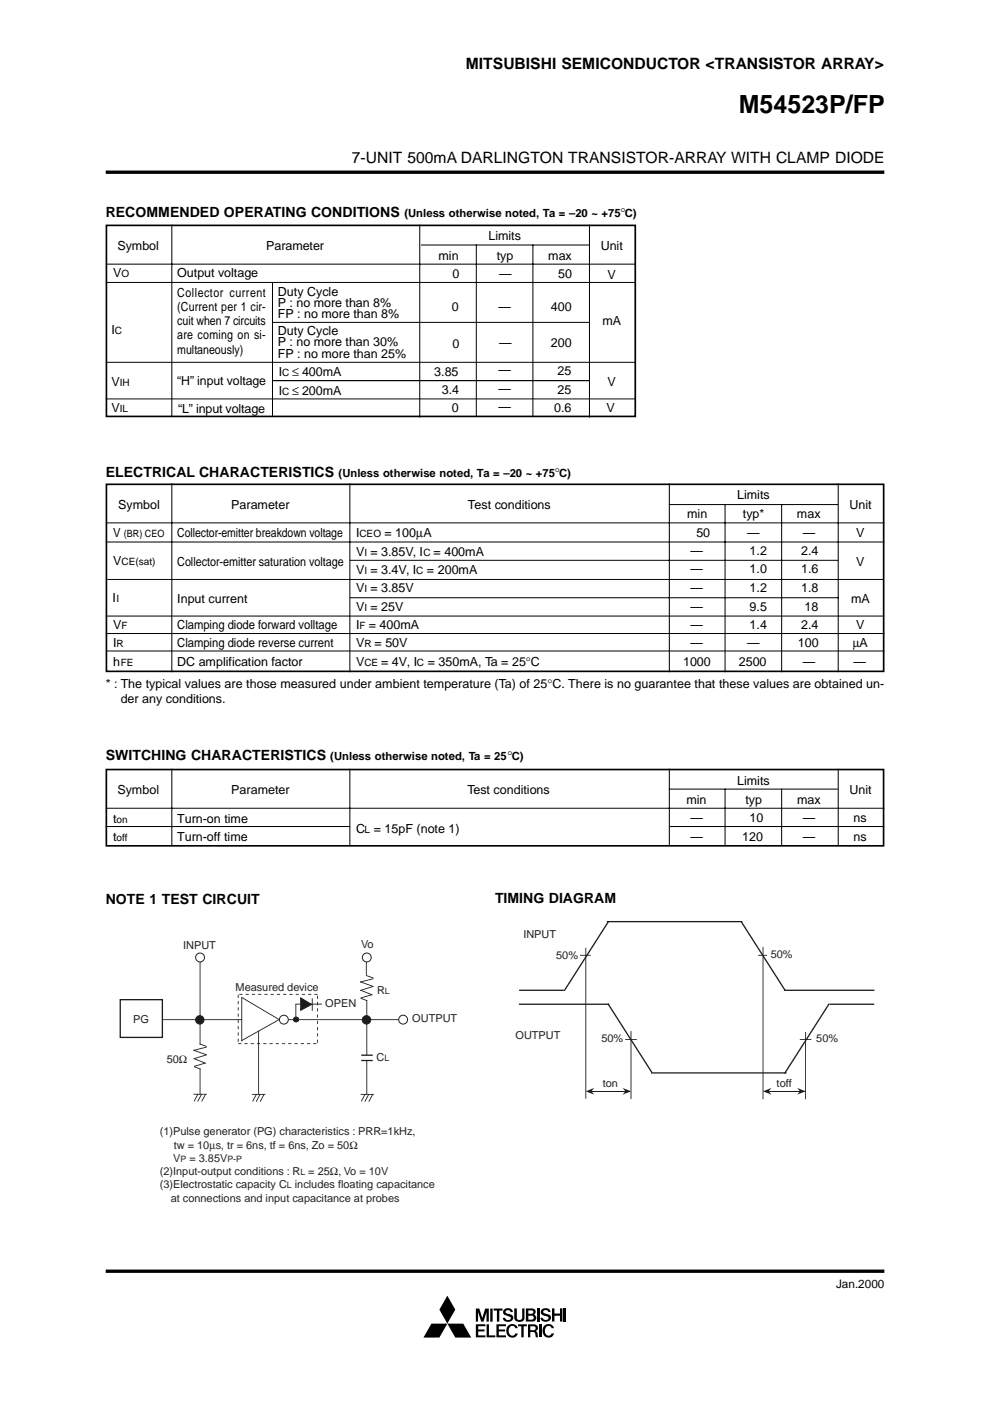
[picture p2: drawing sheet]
<svg xmlns="http://www.w3.org/2000/svg" width="210mm" height="297mm" viewBox="0 0 210 297" stroke-linecap="round" stroke-linejoin="round" font-family="sans-serif">
<path d="M22.4 36.5h165.1M22.4 269.5h165.1" fill="none" stroke="#000" stroke-width=".71" stroke-linecap="butt"/>
<path d="M94.8 274.7l1.7 2.9-1.7 3h3.4l1.7 3h-3.4l-1.7-3-1.6 3h-3.4l1.7-3h3.3l-1.6-2.9zM100.9 277.4h.7l.7 2 .6-2h.7v2.8h-.4l-.1-2-.6 2h-.5l-.6-2-.1 2h-.4zM104.7 277.4h1.8v.5h-.6v2.3h-.5v-2.3h-.7zM106.8 277.7a1.1 1.1 0 0 1 1.1-.3 1.1 1.1 0 0 1 .8 .8h-.1a.3 .3 0 0 1-.3 0 .3 .3 0 0 1-.2-.3 .5 .5 0 0 0-.6-.1 .5 .5 0 0 0-.3 .5l.7 .3a.86 .86 0 0 1 .9 .9 .86 .86 0 0 1-1 .8 .97 .97 0 0 1-1.2-.9h.2a.34 .34 0 0 1 .5 .3 .57 .57 0 0 0 .6 .2 .57 .57 0 0 0 .4-.6l-.7-.3a.84 .84 0 0 1-.8-1.3zM109 277.4h.6v2.2l.6 .3 .3-.2 .2-.2v-2.1h.5v2.3a1.17 1.17 0 0 1-1.2 .6 1.17 1.17 0 0 1-1-.9zM111.5 277.4h1.3a.68 .68 0 0 1 .8 .5 .68 .68 0 0 1-.3 .8 .78 .78 0 0 1 .4 .9 .78 .78 0 0 1-.8 .6h-1.4zM113.9 277.4h.5v2.8h-.5zM114.8 277.7a1.09 1.09 0 0 1 1.1-.4 1.09 1.09 0 0 1 .8 .9h-.1a.35 .35 0 0 1-.5-.3 .46 .46 0 0 0-.7-.1 .46 .46 0 0 0-.1 .6l.4 .1a.97 .97 0 0 1 1.1 1.1 1.19 1.19 0 0 1-1.2 .6 1.19 1.19 0 0 1-1-.8h.2a.33 .33 0 0 1 .5 .3l.1 .1a.62 .62 0 0 0 .9-.4l-.3-.3a1.16 1.16 0 0 1-1.3-1.1zM117 277.4h.6v1.1h1.1v-1.1h.5v2.8h-.5v-1.2h-1.1v1.2h-.6zM119.5 277.4h.5v2.8h-.5zM103.9 277.4h.5l.1 2.8h-.6z" fill="#000"/>
<g fill="#fff">
<path d="M112 277.8l.9 .1 .1 .5-.2 .1h-.8z"/>
<path d="M112 279h.9a.43 .43 0 0 1 .3 .5 .43 .43 0 0 1-.5 .3h-.7z"/>
</g>
<path d="M100.9 280.8h2v.4h-1.5v.7h1.3v.4h-1.3v.8h1.5v.4h-2zM103.2 280.8h.5v2.3h1.3v.4h-1.8zM105.3 280.8h2v.4h-1.5v.7h1.3v.4h-1.3v.8h1.5v.4h-2zM107.9 281a1.2 1.2 0 0 1 1.9 .6h-.5a.74 .74 0 0 0-.9-.5 .74 .74 0 0 0-.6 .9 .82 .82 0 0 0 .3 1 .82 .82 0 0 0 1 0l.2-.3h.5a1.27 1.27 0 0 1-1.6 .8 1.27 1.27 0 0 1-.8-1.6zM109.8 280.8h1.9v.4h-.7v2.3h-.5v-2.3h-.7zM111.9 280.8h1.4a.74 .74 0 0 1 .7 .6 .74 .74 0 0 1-.4 .8 1.44 1.44 0 0 1 .5 1.3h-.5a1.13 1.13 0 0 0-.5-1.1h-.7v1.1h-.5zM114.3 280.8h.5v2.7h-.5zM115.3 281.2a1.21 1.21 0 0 1 2.1 .4h-.4a.75 .75 0 0 0-1-.5 .75 .75 0 0 0-.5 1 .77 .77 0 0 0 .4 1 .77 .77 0 0 0 1-.4h.5a1.27 1.27 0 0 1-1.6 .8 1.27 1.27 0 0 1-.7-1.7z" fill="#000"/>
<path d="M112.4 281.2h.8a.42 .42 0 0 1 .4 .4 .42 .42 0 0 1-.4 .4h-.8z" fill="#fff"/>
<g fill="#231f20">
<path d="M110.2 209.8h9.2v.3h-9.2zM110.1 209.8h.1v.3h-.1zM119.4 209.8h.2v.3h-.2z"/>
<path d="M128.9 195.3l.2 .2-9.3 14.5-.2-.1zM119.6 209.9l.2 .1h-.3zM128.9 195.3l.2 .1v.1z"/>
<path d="M128.8 195.3h28.5v.2h-28.5zM128.7 195.3h.1v.2h-.1zM157.3 195.3h.1v.2h-.1z"/>
<path d="M157.2 195.7l.2-.2 9.2 14.4-.3 .1zM157.1 195.6l.3-.1-.2 .2zM166.3 210l.3-.1v.1z"/>
<path d="M166.4 209.8h18.9v.3h-18.9zM166.2 209.8h.2v.3h-.2zM185.3 209.8h.1v.3h-.1z"/>
<path d="M176 212.8h9.2v.3h-9.2zM185.2 212.8h.2v.3h-.2zM175.9 212.8h.1v.3h-.1z"/>
<path d="M175.6 212.8l.3 .2-9.3 14.6-.3-.2zM175.6 212.8l.3 .1v.1zM166.3 227.4l.3 .2-.3-.1z"/>
<path d="M138.2 227.3h28.4v.3h-28.4zM166.6 227.3h.2v.3h-.2zM138 227.3h.2v.3h-.2z"/>
<path d="M128.9 213l.2-.2 9.2 14.4-.3 .2zM138 227.4l.3-.2v.1zM128.8 212.9l.3-.1-.2 .2z"/>
<path d="M110.2 212.8h18.8v.3h-18.8zM129 212.8h.2v.3h-.2zM110 212.8h.2v.3h-.2z"/>
<path d="M123.1 202.4h2v.2h-2zM123 202.4l.1 .2zM125.1 202.4l.1 .2z"/>
<path d="M124.1 201h.2v31.9h-.2zM124.1 200.9l.2 .1zM124.1 232.9l.2 .1z"/>
<path d="M132.7 220.3h2.2v.2h-2.2zM132.6 220.3l.1 .2zM134.9 220.3l.1 .2z"/>
<path d="M133.7 218.7h.2v14.2h-.2zM133.7 218.6l.2 .1zM133.7 232.9l.2 .1z"/>
<path d="M170.7 218.9h.2v14.1h-.2zM170.7 218.8l.2 .1zM170.7 233l.2 .1z"/>
<path d="M161.7 200.9h.2v32.1h-.2zM161.7 200.8l.2 .1zM161.7 233l.2 .1z"/>
<path d="M160.8 202.4h1.7v.2h-1.7zM160.7 202.4l.1 .2zM162.5 202.4l.1 .2z"/>
<path d="M169.7 220.3h2.2v.2h-2.2zM169.6 220.3l.1 .2zM171.9 220.3l.1 .2z"/>
</g>
<path d="M124.4 231.4h9.2" fill="none" stroke="#231f20" stroke-width=".21"/>
<g fill="#231f20">
<path d="M124.2 231.4l1.8-.7-.6 .7 .6 .7z"/>
<path d="M132 230.7l1.8 .7-1.8 .7 .6-.7z"/>
</g>
<path d="M162 231.4h8.6" fill="none" stroke="#231f20" stroke-width=".21"/>
<g fill="#231f20">
<path d="M161.8 231.4l1.8-.7-.6 .7 .6 .7z"/>
<path d="M169 230.7l1.8 .7-1.8 .7 .6-.7z"/>
</g>
<path d="M25.5 211.9h8.9v8.1h-8.9z" fill="none" stroke="#231f20" stroke-width=".28"/>
<g fill="#231f20">
<path d="M34.4 216.1h16.9v.2h-16.9zM34.3 216.1l.1 .2zM51.3 216.1l.1 .2z"/>
<path d="M42.3 203.9h.2v17.5h-.2zM42.3 203.9h.2zM42.3 221.4l.2 .1z"/>
<path d="M42.5 221.3l1.3 .4-.1 .2-1.3-.4zM42.4 221.3v.2zM43.8 221.7v.3z"/>
<path d="M41.1 222.6l2.6-.7 .1 .2-2.7 .7zM43.7 221.9l.2 .2zM41 222.6l.1 .2z"/>
<path d="M41.1 222.6l2.7 .9-.1 .2-2.6-.9zM41 222.6l.1 .2zM43.8 223.5v.2z"/>
<path d="M41.1 224.4l2.6-.8 .1 .2-2.7 .8zM43.7 223.6l.2 .1zM41 224.4l.1 .2z"/>
<path d="M41.2 224.4l2.4 .9-.1 .2-2.3-.9zM41.1 224.4l.1 .2zM43.6 225.3v.2z"/>
<path d="M41.2 226l2.2-.7 .1 .2-2.3 .7zM43.4 225.3l.2 .2zM41.1 226l.1 .2z"/>
<path d="M41.2 226.1l1.3 .5-.1 .1-1.2-.4zM41.1 226.1l.1 .2zM42.5 226.6v.2z"/>
<path d="M42.3 226.6h.2v5.4h-.2zM42.3 226.5l.2 .1zM42.3 232l.2 .1z"/>
</g>
<circle cx="42.4" cy="216.2" r=".89" fill="#231f20" stroke="#231f20" stroke-width=".21"/>
<circle cx="42.4" cy="203" r=".94" fill="#fff" stroke="#231f20" stroke-width=".21"/>
<g fill="#231f20">
<path d="M51.2 211.6h.2v9.1h-.2zM51.2 211.5l.2 .1zM51.2 220.7l.2 .1z"/>
<path d="M51.3 211.4l7.8 4.6-.1 .2-7.8-4.6zM51.2 211.4v.2zM59.1 216v.2z"/>
<path d="M51.2 220.5l7.9-4.4 .1 .2-7.9 4.4zM51.1 220.6l.2 .1zM59.1 216.1l.2 .1z"/>
<path d="M61.2 216.1h23.3v.2h-23.3zM61.1 216.1l.1 .2zM84.5 216.1l.1 .2z"/>
<path d="M41.1 231.9h2.6v.2h-2.6zM41 231.9l.1 .2zM43.7 231.9l.1 .2z"/>
<path d="M41.9 232l.1 .1-.7 1.4-.2-.1zM41.9 231.9l.1 .2zM41.1 233.4l.1 .1z"/>
<path d="M42.6 232l.2 .1-.8 1.4-.1-.1zM42.7 231.9l.1 .2zM41.9 233.4l.1 .2z"/>
<path d="M43.5 232l.1 .1-.7 1.4-.2-.1zM43.5 231.9l.1 .2zM42.7 233.4l.1 .2z"/>
<path d="M53.5 231.9h2.6v.2h-2.6zM53.4 231.9l.1 .2zM56.1 231.9l.1 .2z"/>
<path d="M54.3 232l.1 .1-.7 1.4-.2-.1zM54.3 231.9l.1 .2zM53.5 233.4l.1 .2z"/>
<path d="M55 232l.2 .1-.8 1.4-.1-.1zM55.1 232l.1 .1zM54.3 233.4l.1 .2z"/>
<path d="M55.9 232l.1 .1-.7 1.4-.2-.1zM55.9 232l.1 .1zM55.1 233.4l.1 .2z"/>
<path d="M54.7 218.6h.2v13.3h-.2zM54.7 218.5l.2 .1zM54.7 231.9l.2 .1z"/>
<path d="M77.8 206.8l1.3 .5v.1l-1.4-.4zM77.7 206.8v.2zM79.1 207.3v.2z"/>
<path d="M76.4 208.1l2.7-.7v.2l-2.6 .7zM79.1 207.4l.1 .2zM76.3 208.1l.2 .2z"/>
<path d="M76.5 208.1l2.6 .9v.2l-2.7-.9zM76.4 208.1v.2zM79.1 209v.2z"/>
<path d="M76.4 209.9l2.7-.8v.2l-2.6 .8zM79.1 209.1l.1 .1zM76.3 209.9l.2 .2z"/>
<path d="M76.6 209.9l2.3 .9v.2l-2.4-.9zM76.5 209.9v.2zM78.9 210.8v.2z"/>
<path d="M76.5 211.5l2.3-.7v.2l-2.2 .7zM78.8 210.8l.1 .2zM76.4 211.5l.2 .2z"/>
<path d="M76.6 211.6l1.2 .5-.1 .1-1.2-.4zM76.5 211.6v.2zM77.8 212.1v.2z"/>
<path d="M77.7 212.2h.2v11.5h-.2zM77.7 212.1l.2 .1zM77.7 223.7l.2 .1z"/>
</g>
<circle cx="77.7" cy="216.2" r=".89" fill="#231f20" stroke="#231f20" stroke-width=".21"/>
<circle cx="77.8" cy="203" r=".94" fill="#fff" stroke="#231f20" stroke-width=".21"/>
<g fill="#231f20">
<path d="M77.6 204h.2v2.8h-.2zM77.6 206.8l.2 .1zM77.6 204h.2z"/>
<path d="M76.5 231.9h2.7v.2h-2.7zM76.5 231.9v.2zM79.2 231.9l.1 .2z"/>
<path d="M77.3 232l.2 .1-.8 1.4-.1-.1zM77.4 231.9l.1 .2zM76.6 233.4l.1 .2z"/>
<path d="M78.1 232l.1 .1-.7 1.4-.2-.1zM78.1 232l.1 .1zM77.3 233.4l.1 .2z"/>
<path d="M78.9 232l.2 .1-.8 1.4-.1-.1zM79 232l.1 .1zM78.2 233.4l.1 .2z"/>
<path d="M76.7 223.6h2.2v.3h-2.2zM76.6 223.6h.1v.3h-.1zM78.9 223.6h.1v.3h-.1z"/>
<path d="M76.7 224.7h2.2v.3h-2.2zM76.6 224.7h.1v.3h-.1zM78.9 224.7h.1v.3h-.1z"/>
<path d="M77.7 224.9h.2v7h-.2zM77.7 224.8l.2 .1zM77.7 231.9l.2 .1z"/>
</g>
<path d="M63.8 211.6l2.3 1.4-2.3 1.2z" fill="#231f20" stroke="#231f20" stroke-width=".21"/>
<g fill="#231f20">
<path d="M62.6 213h.2v3.1h-.2zM62.6 216.1l.2 .1zM62.6 212.9l.2 .1z"/>
<path d="M62.7 212.8h5.5v.2h-5.5zM62.6 212.8l.1 .2zM68.2 212.8l.1 .2z"/>
</g>
<circle cx="62.8" cy="216.2" r=".54" fill="#231f20" stroke="#231f20" stroke-width=".21"/>
<g fill="#231f20">
<path d="M66.1 211.8h.2v2.4h-.2zM66.1 211.7l.2 .1zM66.1 214.2l.2 .1z"/>
<path d="M50.4 210.9h.2v.7h-.2zM50.4 212.2h.2v.7h-.2zM50.4 213.6h.2v.6h-.2zM50.4 214.9h.2v.7h-.2zM50.4 216.2h.2v.7h-.2zM50.4 217.6h.2v.6h-.2zM50.4 218.9h.2v.7h-.2zM50.4 220.2h.2v.7h-.2z"/>
<path d="M50.5 221.2h.7v.2h-.7zM51.8 221.2h.7v.2h-.7zM53.2 221.2h.6v.2h-.6zM54.5 221.2h.6v.2h-.6zM55.8 221.2h.7v.2h-.7zM57.1 221.2h.7v.2h-.7zM58.5 221.2h.6v.2h-.6zM59.8 221.2h.7v.2h-.7zM61.1 221.2h.7v.2h-.7zM62.4 221.2h.7v.2h-.7zM63.8 221.2h.6v.2h-.6zM65.1 221.2h.7v.2h-.7zM66.4 221.2h.7v.2h-.7z"/>
<path d="M67.2 220.4h.2v.7h-.2zM67.2 219.1h.2v.7h-.2zM67.2 217.8h.2v.6h-.2zM67.2 216.4h.2v.7h-.2zM67.2 215.1h.2v.7h-.2zM67.2 213.8h.2v.6h-.2zM67.2 212.4h.2v.7h-.2zM67.2 211.1h.2v.7h-.2z"/>
<path d="M66.7 210.7h.6v.2h-.6zM65.3 210.7h.7v.2h-.7zM64 210.7h.7v.2h-.7zM62.7 210.7h.7v.2h-.7zM61.4 210.7h.6v.2h-.6zM60 210.7h.7v.2h-.7zM58.7 210.7h.7v.2h-.7zM57.4 210.7h.6v.2h-.6zM56.1 210.7h.6v.2h-.6zM54.7 210.7h.7v.2h-.7zM53.4 210.7h.7v.2h-.7zM52.1 210.7h.6v.2h-.6zM50.8 210.7h.6v.2h-.6z"/>
</g>
<g fill="#fff" stroke="#231f20" stroke-width=".21">
<circle cx="85.5" cy="216.2" r=".94"/>
<circle cx="60.2" cy="216.2" r=".94"/>
</g>
<path d="M22.6 47.8h112.1v40.5h-112.1zM22.6 102.7h164.8v39.6h-164.8zM22.5 163.2h164.8v16.1h-164.8z" fill="none" stroke="#000" stroke-width=".35"/>
<g fill="none" stroke="#000" stroke-width=".21">
<path d="M22.4 56h112.4M22.4 59.9h112.4M36.4 47.6v40.8M57.8 60v28.4M89 47.6v40.9M89.3 51.9h35.6M101 51.9v36.5M113 51.9v36.3M125 47.6v40.9M22.4 76.8h112.4M57.9 68.4h67M22.4 84.6h112.4"/>
<path d="M57.7 80.7h67.4M22.4 110.9h165.1M22.4 114.9h165.1M36.4 102.5v40M74.2 102.5v40M74.3 118.8h103.3M141.8 107h35.8M141.9 102.5v40M153.7 106.9v35.6M165.7 106.9v35.6M177.7 102.5v40M22.4 130.6h165.1"/>
<path d="M22.4 134.3h165.1M22.4 138h165.1M22.8 122.9h164.5M74.3 126.7h103.5M22.4 171.4h165.1M22.4 175.2h51.7M36.4 163v16.4M74.2 163v16.4M141.8 167.3h35.8M141.9 163v16.4M142 175.2h45.5M153.7 167.2v12.2"/>
<path d="M165.7 167.2v12.2M177.7 163v16.4"/>
</g>
<text font-size="5.3" x="156.6" y="24">M54523P/FP</text>
<g font-size="3.3">
<text x="98.8" y="14.6">MITSUBISHI SEMICONDUCTOR &lt;TRANSISTOR ARRAY&gt;</text>
<text x="74.6" y="34.6">7-UNIT 500mA DARLINGTON TRANSISTOR-ARRAY WITH CLAMP DIODE</text>
</g>
<g font-size="3">
<text x="22.4" y="46">RECOMMENDED OPERATING CONDITIONS</text>
<text x="22.4" y="101.1">ELECTRICAL CHARACTERISTICS</text>
<text x="22.4" y="161">SWITCHING CHARACTERISTICS</text>
<text x="22.4" y="191.7">NOTE 1 TEST CIRCUIT</text>
<text x="105" y="191.6">TIMING DIAGRAM</text>
</g>
<g font-size="2.7">
<text x="131.6" y="46">°</text>
<text x="24.9" y="53.1">Symbol</text>
<text x="56.5" y="53.1">Parameter</text>
<text x="103.5" y="51">Limits</text>
<text x="127.4" y="53.1">Unit</text>
<text x="24" y="58.7">V</text>
<text x="37.6" y="58.7">Output voltage</text>
<text x="93" y="55">min</text>
<text x="96" y="58.9">0</text>
<text x="105.3" y="55">typ</text>
<text x="105.8" y="58.9">—</text>
<text x="116.2" y="55">max</text>
<text x="118.4" y="58.9">50</text>
<text x="128.8" y="59.1">V</text>
<text x="37.6" y="63">Collector current</text>
<text x="37.6" y="66">(Current per 1 cir-</text>
<text x="58.9" y="62.8">Duty Cycle</text>
<text x="58.9" y="65.1">P : no more than 8%</text>
<text x="95.8" y="66">0</text>
<text x="105.7" y="66">—</text>
<text x="116.8" y="66">400</text>
<text x="23.6" y="70.9">I</text>
<text x="37.6" y="69">cuit when 7 circuits</text>
<text x="37.6" y="72">are coming on si-</text>
<text x="58.9" y="71.1">Duty Cycle</text>
<text x="58.9" y="67.4">FP : no more than 8%</text>
<text x="127.7" y="69">mA</text>
<text x="37.6" y="75">multaneously)</text>
<text x="58.9" y="73.4">P : no more than 30%</text>
<text x="58.9" y="75.8">FP : no more than 25%</text>
<text x="96" y="73.7">0</text>
<text x="105.8" y="73.6">—</text>
<text x="116.8" y="73.6">200</text>
<text x="23.6" y="81.8">V</text>
<text x="37.6" y="81.7">“H” input voltage</text>
<text x="59.1" y="79.7">I</text>
<text x="59.1" y="83.8">I</text>
<text x="61.9" y="79.7">≤ 400mA</text>
<text x="61.9" y="83.8">≤ 200mA</text>
<text x="92.1" y="79.7">3.85</text>
<text x="93.7" y="83.6">3.4</text>
<text x="105.7" y="79.4">—</text>
<text x="105.7" y="83.3">—</text>
<text x="118.2" y="79.6">25</text>
<text x="118.2" y="83.4">25</text>
<text x="128.8" y="81.8">V</text>
<text x="23.6" y="87.3">V</text>
<text x="37.8" y="87.7">“L” input voltage</text>
<text x="95.8" y="87.3">0</text>
<text x="105.7" y="87.1">—</text>
<text x="117.5" y="87.3">0.6</text>
<text x="128.6" y="87.3">V</text>
<text x="117.7" y="101.1">°</text>
<text x="25.1" y="107.9">Symbol</text>
<text x="49" y="107.9">Parameter</text>
<text x="99.2" y="107.9">Test conditions</text>
<text x="156.3" y="105.8">Limits</text>
<text x="180.1" y="107.9">Unit</text>
<text x="24" y="113.8">V</text>
<text x="37.6" y="113.8">Collector-emitter breakdown voltage</text>
<text x="75.5" y="113.8">I</text>
<text x="81.5" y="113.8">= 100µA</text>
<text x="145.7" y="109.9">min</text>
<text x="147.6" y="113.8">50</text>
<text x="157.5" y="109.9">typ*</text>
<text x="158.4" y="113.8">—</text>
<text x="169" y="109.9">max</text>
<text x="170.2" y="113.8">—</text>
<text x="181.5" y="113.8">V</text>
<text x="24" y="119.8">V</text>
<text x="37.6" y="119.9">Collector-emitter saturation voltage</text>
<text x="75.5" y="117.8">V = 3.85V, I</text>
<text x="91.9" y="117.8">= 400mA</text>
<text x="146.4" y="117.7">—</text>
<text x="158.9" y="117.7">1.2</text>
<text x="169.9" y="117.7">2.4</text>
<text x="181.5" y="119.9">V</text>
<text x="75.5" y="121.7">V = 3.4V, I</text>
<text x="75.5" y="125.6">V = 3.85V</text>
<text x="90.5" y="121.7">= 200mA</text>
<text x="146.4" y="121.5">—</text>
<text x="146.4" y="125.6">—</text>
<text x="158.9" y="121.5">1.0</text>
<text x="158.9" y="125.6">1.2</text>
<text x="169.9" y="121.5">1.6</text>
<text x="169.9" y="125.6">1.8</text>
<text x="23.8" y="127.7">I</text>
<text x="37.6" y="127.9">Input current</text>
<text x="75.5" y="129.5">V = 25V</text>
<text x="146.4" y="129.5">—</text>
<text x="158.9" y="129.5">9.5</text>
<text x="170.6" y="129.5">18</text>
<text x="180.5" y="127.9">mA</text>
<text x="24" y="133.3">V</text>
<text x="24" y="137.2">I</text>
<text x="37.6" y="133.3">Clamping diode forward volltage</text>
<text x="37.6" y="137.2">Clamping diode reverse current</text>
<text x="75.5" y="133.4">I</text>
<text x="75.5" y="137.2">V</text>
<text x="78.2" y="133.3">= 400mA</text>
<text x="79.4" y="137.2">= 50V</text>
<text x="146.4" y="133.4">—</text>
<text x="146.4" y="137.2">—</text>
<text x="158.4" y="137.2">—</text>
<text x="158.9" y="133.4">1.4</text>
<text x="169.2" y="137.2">100</text>
<text x="169.9" y="133.4">2.4</text>
<text x="180.8" y="137.2">µA</text>
<text x="181.5" y="133.3">V</text>
<text x="24" y="141.1">h</text>
<text x="37.6" y="141.1">DC amplification factor</text>
<text x="75.5" y="141.3">V</text>
<text x="80.8" y="141.3">= 4V, I</text>
<text x="90.7" y="141.3">= 350mA, Ta = 25°C</text>
<text x="144.8" y="141.1">1000</text>
<text x="156.6" y="141.1">2500</text>
<text x="170.2" y="141.1">—</text>
<text x="181" y="141.1">—</text>
<text x="22.4" y="145.9">* : The typical values are those measured under ambient temperature (Ta) of 25°C. There is no guarantee that these values are obtained un-</text>
<text x="25.6" y="149">der any conditions.</text>
<text x="107.6" y="161">°</text>
<text x="156.3" y="166.3">Limits</text>
<text x="24.9" y="168.3">Symbol</text>
<text x="49" y="168.3">Parameter</text>
<text x="99.1" y="168.3">Test conditions</text>
<text x="145.5" y="170.4">min</text>
<text x="158" y="170.4">typ</text>
<text x="169" y="170.4">max</text>
<text x="180.1" y="168.3">Unit</text>
<text x="24" y="174.4">t</text>
<text x="24" y="178.3">t</text>
<text x="37.6" y="174.4">Turn-on time</text>
<text x="37.6" y="178.3">Turn-off time</text>
<text x="75.5" y="176.6">C = 15pF (note 1)</text>
<text x="146.4" y="174.3">—</text>
<text x="146.4" y="178.3">—</text>
<text x="157.3" y="178.3">120</text>
<text x="158.9" y="174.3">10</text>
<text x="170.2" y="174.3">—</text>
<text x="170.2" y="178.3">—</text>
<text x="181" y="174.3">ns</text>
<text x="181" y="178.3">ns</text>
</g>
<text font-size="2.5" x="177.3" y="273">Jan.2000</text>
<g font-size="2.4">
<text x="85.7" y="46">(Unless otherwise noted, Ta = –20 ~ +75 C)</text>
<text x="71.8" y="101.1">(Unless otherwise noted, Ta = –20 ~ +75 C)</text>
<text x="70" y="161">(Unless otherwise noted, Ta = 25 C)</text>
</g>
<g font-size="2.3" fill="#231f20">
<text x="38.8" y="201.3">INPUT</text>
<text x="76.6" y="201">Vo</text>
<text x="111" y="198.8">INPUT</text>
<text x="117.9" y="203.4">50%</text>
<text x="163.4" y="203.1">50%</text>
<text x="49.9" y="210.1">Measured device</text>
<text x="69" y="213.6">OPEN</text>
<text x="79.9" y="210.8">R</text>
<text x="28.3" y="217">PG</text>
<text x="87.4" y="216.7">OUTPUT</text>
<text x="109.3" y="220.2">OUTPUT</text>
<text x="127.5" y="221">50%</text>
<text x="173.1" y="221">50%</text>
<text x="35.3" y="225.3">50Ω</text>
<text x="79.9" y="225">C</text>
<text x="127.8" y="230.6">ton</text>
<text x="164.7" y="230.6">toff</text>
<text x="33.9" y="240.7">(1)Pulse generator (PG) characteristics : PRR=1kHz,</text>
<text x="36.8" y="243.5">tw = 10µs, tr = 6ns, tf = 6ns, Zo = 50Ω</text>
<text x="33.9" y="252">(3)Electrostatic capacity C</text>
<text x="33.9" y="249.2">(2)Input-output conditions : R</text>
<text x="36.7" y="246.3">V</text>
<text x="40.2" y="246.3">= 3.85V</text>
<text x="62.5" y="252">includes floating capacitance</text>
<text x="65.4" y="249.2">= 25Ω, Vo = 10V</text>
<text x="36.2" y="254.8">at connections and input capacitance at probes</text>
</g>
<g font-size="2.1">
<text x="25.8" y="58.7">O</text>
<text x="24.3" y="70.9">C</text>
<text x="25.4" y="81.8">IH</text>
<text x="59.8" y="79.7">C</text>
<text x="59.8" y="83.8">C</text>
<text x="25.4" y="87.3">IL</text>
<text x="26.3" y="113.8">(BR) CEO</text>
<text x="76.2" y="113.8">CEO</text>
<text x="25.8" y="119.8">CE(sat)</text>
<text x="77.3" y="117.8">I</text>
<text x="89.8" y="117.8">C</text>
<text x="77.3" y="121.7">I</text>
<text x="77.3" y="125.6">I</text>
<text x="88.2" y="121.7">C</text>
<text x="24.7" y="127.7">I</text>
<text x="77.3" y="129.5">I</text>
<text x="24.7" y="137.2">R</text>
<text x="25.8" y="133.3">F</text>
<text x="76.2" y="133.3">F</text>
<text x="77.3" y="137.2">R</text>
<text x="25.6" y="141.1">FE</text>
<text x="77.3" y="141.3">CE</text>
<text x="88.4" y="141.3">C</text>
<text x="24.7" y="174.4">on</text>
<text x="24.7" y="178.3">off</text>
<text x="77.3" y="176.6">L</text>
</g>
<g font-size="1.9" fill="#231f20">
<text x="81.6" y="210.8">L</text>
<text x="81.5" y="225">L</text>
<text x="38.3" y="246.3">P</text>
<text x="48.2" y="246.3">P-P</text>
<text x="60.8" y="252">L</text>
<text x="63.7" y="249.2">L</text>
</g>
</svg>
